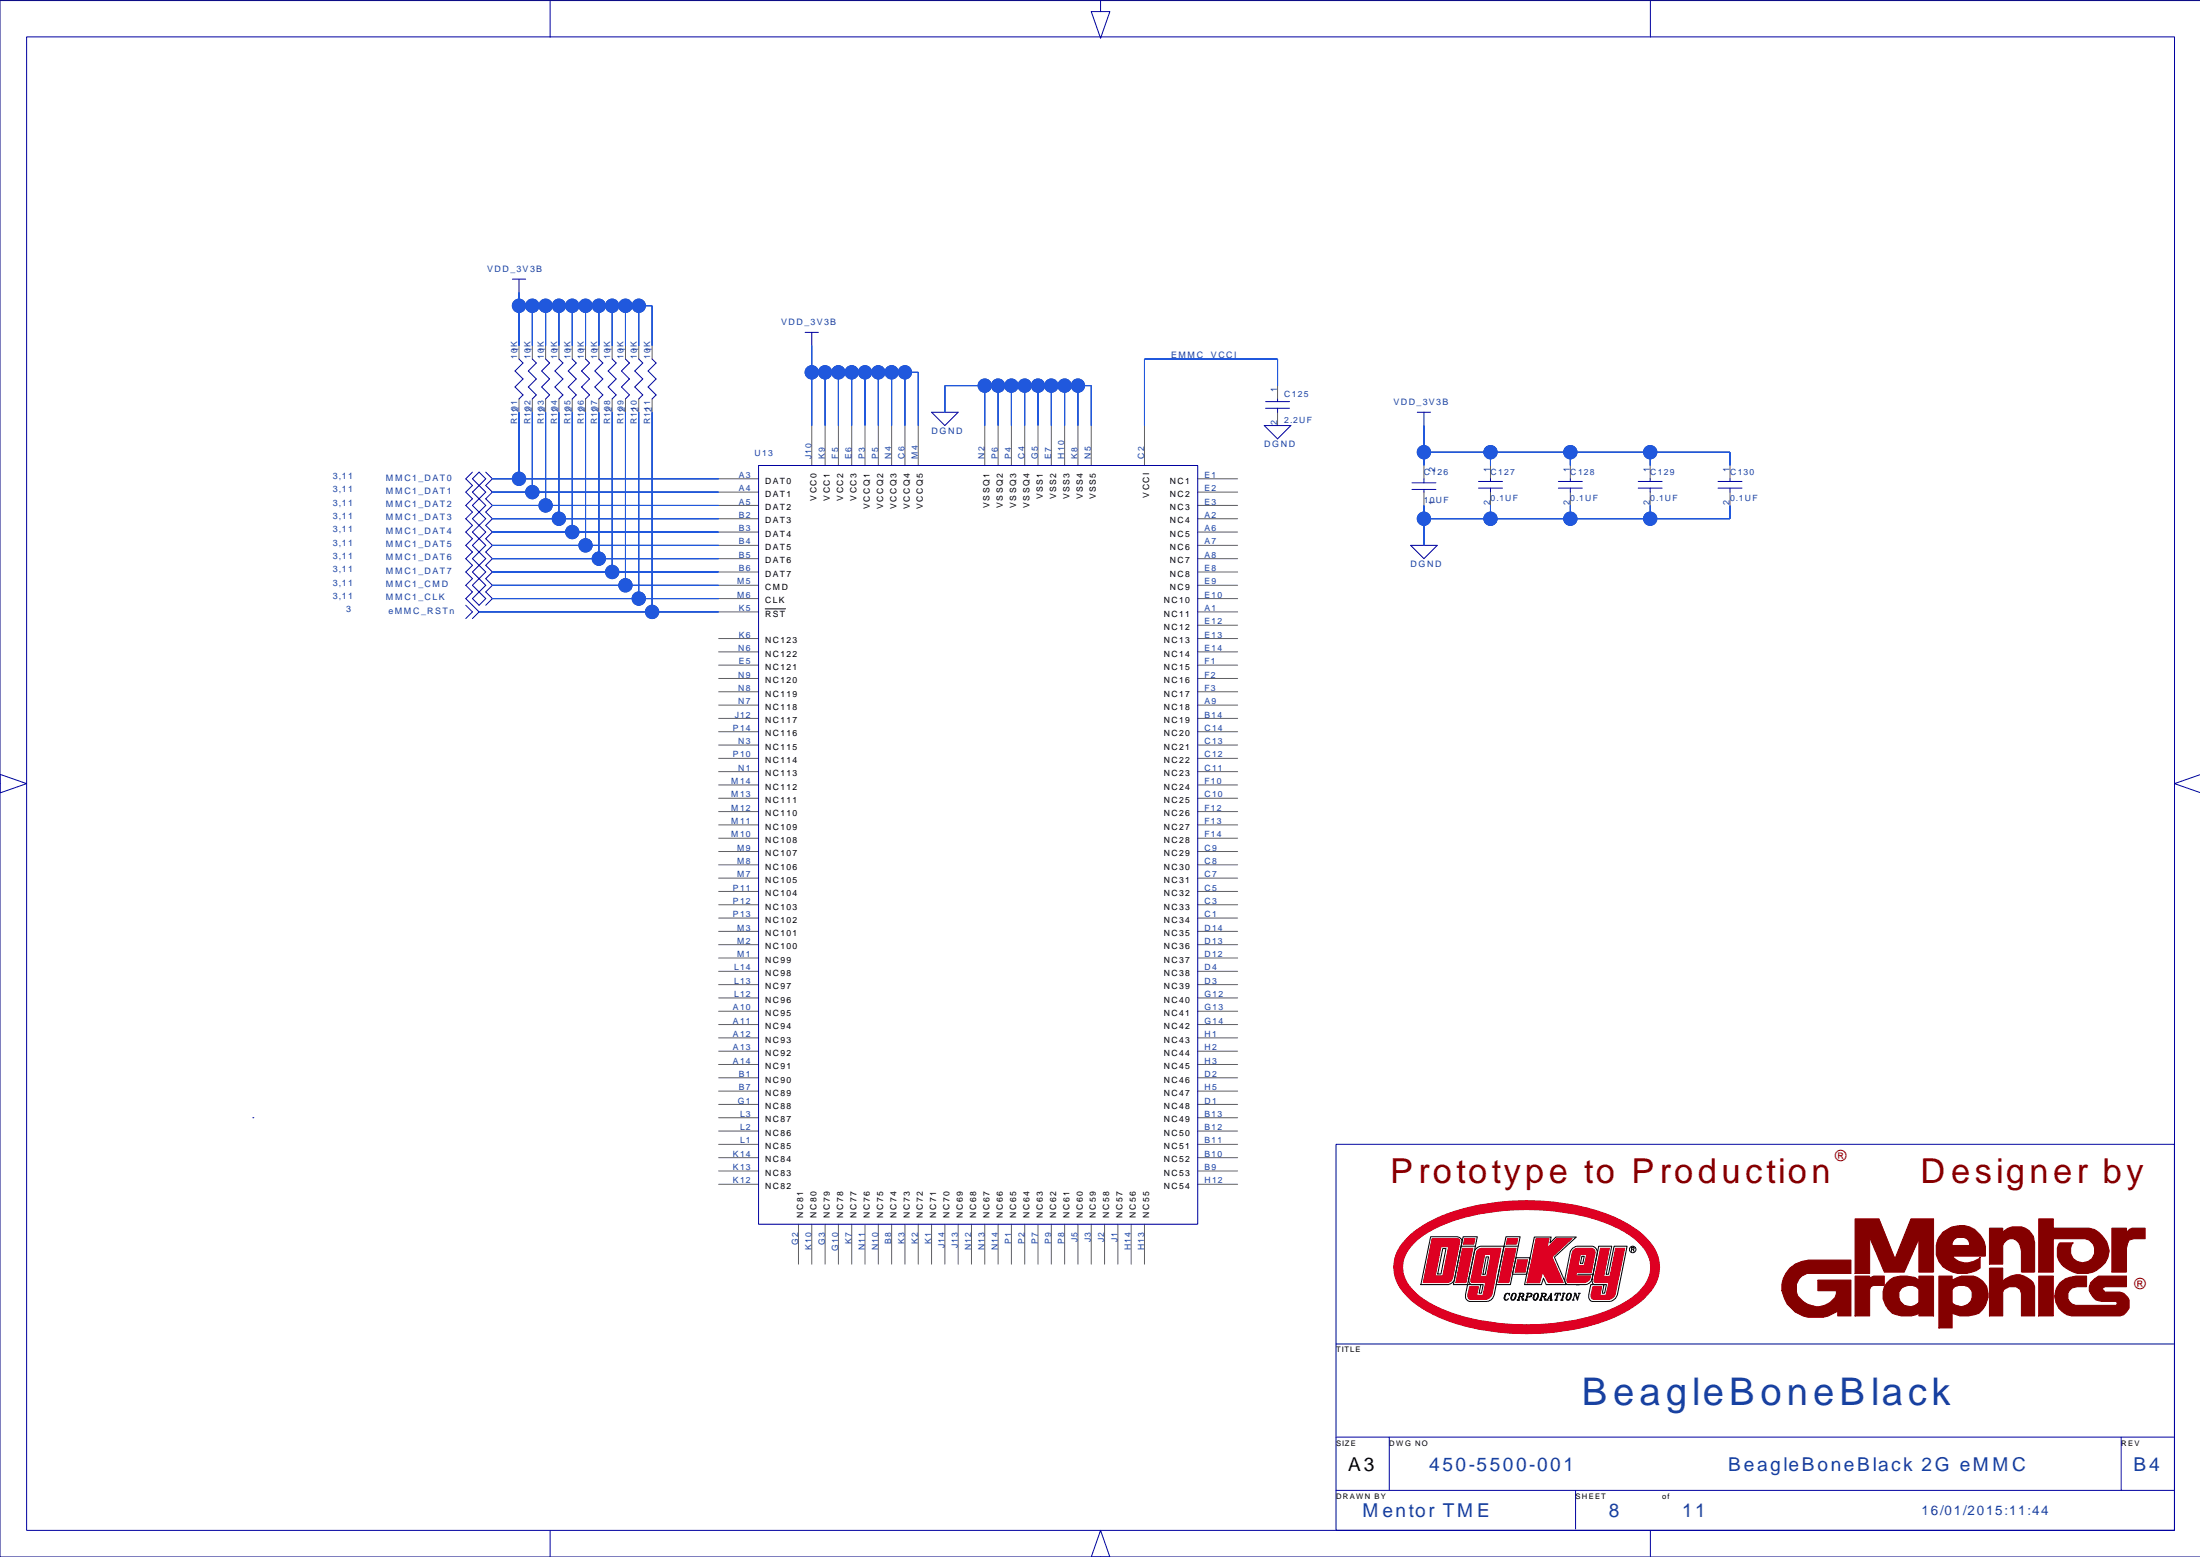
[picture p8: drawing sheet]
<svg xmlns="http://www.w3.org/2000/svg" width="420mm" height="297mm" viewBox="0 0 420 297" stroke-linecap="round" stroke-linejoin="round" font-family="sans-serif">
<path d="M419.9 .1h-419.9v296.9h419.9" fill="none" stroke="#000080" stroke-width=".19"/>
<g fill="none" stroke="#606060" stroke-width=".19">
<path d="M99 55.8h.1M99 66v2.5M99 76.1v2.5M101.6 66v2.5M101.6 76.1v2.5M104.1 66v2.5M104.1 76.1v2.5M106.7 66v2.5M106.7 76.1v2.5M109.2 66v2.5M109.2 76.1v2.5M111.7 66v2.5"/>
<path d="M111.7 76.1v2.5M114.3 66v2.5M114.3 76.1v2.5M116.8 66v2.5M116.8 76.1v2.5M119.4 66v2.5M119.4 76.1v2.5M121.9 66v2.5M121.9 76.1v2.5M124.4 66v2.5M124.4 76.1v2.5M154.9 66h.1"/>
<path d="M180.3 78.6h.1M243.8 73.6v2.5M243.8 78.6v2.6M94 91.3h.1M94 93.9h.1M94 96.4h.1M94 99h.1M137.1 99h7.6M137.1 91.3h7.6M137.1 93.9h7.6M137.1 96.4h7.6M154.9 81.2v7.6"/>
<path d="M157.4 81.2v7.6M160 81.2v7.6M162.5 81.2v7.6M165.1 81.2v7.6M167.6 81.2v7.6M170.1 81.2v7.6M172.7 81.2v7.6M175.2 81.2v7.6M187.9 81.2v7.6M190.5 81.2v7.6M193 81.2v7.6M195.5 81.2v7.6"/>
<path d="M198.1 81.2v7.6M200.6 81.2v7.6M203.2 81.2v7.6M205.7 81.2v7.6M208.2 81.2v7.6M218.4 81.2v7.6M228.5 99h7.7M228.5 91.3h7.7M228.5 93.9h7.7M228.5 96.4h7.7M243.8 81.2h.1M271.7 81.2h.1"/>
<path d="M271.7 88.8v2.5M271.7 93.9v2.5M284.4 88.8v2.5M284.4 93.9v2.5M299.7 88.8v2.5M299.7 93.9v2.5M314.9 88.8v2.5M314.9 93.9v2.5M330.1 88.8v2.5M330.1 93.9v2.5M91.4 116.7h.1M94 101.5h.1"/>
<path d="M94 104h.1M94 106.6h.1M94 109.1h.1M94 111.7h.1M94 114.2h.1M137.1 101.5h7.6M137.1 111.7h7.6M137.1 114.2h7.6M137.1 116.7h7.6M137.1 104h7.6M137.1 106.6h7.6M137.1 109.1h7.6"/>
<path d="M228.5 101.5h7.7M228.5 111.7h7.7M228.5 114.2h7.7M228.5 116.7h7.7M228.5 104h7.7M228.5 106.6h7.7M228.5 109.1h7.7M228.5 119.3h7.7M271.7 104h.1M137.1 134.5h7.6M137.1 124.4h7.6M137.1 129.4h7.6"/>
<path d="M137.1 121.8h7.6M137.1 137.1h7.6M137.1 139.6h7.6M137.1 126.9h7.6M137.1 132h7.6M228.5 134.5h7.7M228.5 124.4h7.7M228.5 129.4h7.7M228.5 121.8h7.7M228.5 137.1h7.7M228.5 139.6h7.7M228.5 126.9h7.7"/>
<path d="M228.5 132h7.7M137.1 142.1h7.6M137.1 159.9h7.6M137.1 149.8h7.6M137.1 152.3h7.6M137.1 147.2h7.6M137.1 144.7h7.6M137.1 154.8h7.6M137.1 157.4h7.6M228.5 142.1h7.7M228.5 159.9h7.7M228.5 149.8h7.7"/>
<path d="M228.5 152.3h7.7M228.5 147.2h7.7M228.5 144.7h7.7M228.5 154.8h7.7M228.5 157.4h7.7M137.1 175.1h7.6M137.1 170.1h7.6M137.1 162.4h7.6M137.1 177.7h7.6M137.1 172.6h7.6M137.1 167.5h7.6M137.1 165h7.6"/>
<path d="M228.5 175.1h7.7M228.5 170.1h7.7M228.5 162.4h7.7M228.5 177.7h7.7M228.5 172.6h7.7M228.5 167.5h7.7M228.5 165h7.7M137.1 187.8h7.6M137.1 190.4h7.6M137.1 180.2h7.6M137.1 192.9h7.6M137.1 195.5h7.6"/>
<path d="M137.1 198h7.6M137.1 185.3h7.6M137.1 182.8h7.6M228.5 187.8h7.7M228.5 190.4h7.7M228.5 180.2h7.7M228.5 192.9h7.7M228.5 195.5h7.7M228.5 198h7.7M228.5 185.3h7.7M228.5 182.8h7.7M137.1 200.5h7.6"/>
<path d="M137.1 208.2h7.6M137.1 218.3h7.6M137.1 203.1h7.6M137.1 205.6h7.6M137.1 215.8h7.6M137.1 213.2h7.6M137.1 210.7h7.6M228.5 200.5h7.7M228.5 208.2h7.7M228.5 218.3h7.7M228.5 203.1h7.7M228.5 205.6h7.7"/>
<path d="M228.5 215.8h7.7M228.5 213.2h7.7M228.5 210.7h7.7M137.1 220.9h7.6M137.1 223.4h7.6M137.1 225.9h7.6M152.4 233.6v7.6M154.9 233.6v7.6M157.4 233.6v7.6M160 233.6v7.6M162.5 233.6v7.6M165.1 233.6v7.6"/>
<path d="M167.6 233.6v7.6M170.1 233.6v7.6M172.7 233.6v7.6M175.2 233.6v7.6M177.8 233.6v7.6M180.3 233.6v7.6M182.8 233.6v7.6M185.4 233.6v7.6M187.9 233.6v7.6M190.5 233.6v7.6M193 233.6v7.6M195.5 233.6v7.6"/>
<path d="M198.1 233.6v7.6M200.6 233.6v7.6M203.2 233.6v7.6M205.7 233.6v7.6M208.2 233.6v7.6M210.8 233.6v7.6M213.3 233.6v7.6M215.9 233.6v7.6M218.4 233.6v7.6M228.5 220.9h7.7M228.5 223.4h7.7M228.5 225.9h7.7"/>
</g>
<g fill="none" stroke="#0000a0" stroke-width=".19">
<path d="M210 0v2.2h1.8l-1.8 5.1-1.8-5.1h1.8M5.1 7h409.8v285h-409.8zM105 .2v6.9M314.9 .2v6.9M97.8 53.3h2.5M99 53.3v2.5M99 68.5l.8 .8-1.5 1.5 1.5 1.5-1.5 1.5 1.5 1.5-.8 .8M101.6 68.5l.7 .8-1.5 1.5 1.5 1.5-1.5 1.5 1.5 1.5-.7 .8M104.1 68.5l.8 .8-1.5 1.5 1.5 1.5-1.5 1.5 1.5 1.5-.8 .8M106.7 68.5l.7 .8-1.5 1.5 1.5 1.5-1.5 1.5 1.5 1.5-.7 .8M109.2 68.5l.8 .8-1.6 1.5 1.6 1.5-1.6 1.5 1.6 1.5-.8 .8M111.7 68.5l.8 .8-1.5 1.5 1.5 1.5-1.5 1.5 1.5 1.5-.8 .8"/>
<path d="M114.3 68.5l.7 .8-1.5 1.5 1.5 1.5-1.5 1.5 1.5 1.5-.7 .8M116.8 68.5l.8 .8-1.5 1.5 1.5 1.5-1.5 1.5 1.5 1.5-.8 .8M119.4 68.5l.7 .8-1.5 1.5 1.5 1.5-1.5 1.5 1.5 1.5-.7 .8M121.9 68.5l.8 .8-1.6 1.5 1.6 1.5-1.6 1.5 1.6 1.5-.8 .8M124.4 68.5l.8 .8-1.5 1.5 1.5 1.5-1.5 1.5 1.5 1.5-.8 .8M153.6 63.4h2.6M154.9 63.4v2.6M177.8 78.6h5l-2.5 2.6zM241.5 77.9h4.6M241.5 76.6h4.6M243.8 76.1v.5M243.8 77.9v.7"/>
<path d="M270.4 78.6h2.6M271.7 78.6v2.6M90.1 90.1l-1.2 1.2 1.2 1.3-1.2 1.3 1.2 1.3-1.2 1.2 1.2 1.3-1.2 1.3 1.2 1.2-1.2 1.3 1.2 1.3-1.2 1.2 1.2 1.3-1.2 1.3 1.2 1.3-1.2 1.2 1.2 1.3-1.2 1.3 1.2 1.2-1.2 1.3 2.5 2.5-1.3 1.3M91.4 90.1l-1.3 1.2 2.6 2.6-2.6 2.5 2.6 2.6-2.6 2.5 2.6 2.5-2.6 2.6 2.6 2.5-2.6 2.6 2.6 2.5-1.3 1.3-1.3-1.3 2.6-2.5-2.6-2.6 2.6-2.5-2.6-2.6 2.6-2.5-2.6-2.5 2.6-2.6-2.6-2.5 2.6-2.6zM92.7 90.1l1.3 1.2-1.3 1.3 1.3 1.3-1.3 1.3 1.3 1.2-1.3 1.3 1.3 1.3-1.3 1.2 1.3 1.3-1.3 1.3 1.3 1.2-1.3 1.3 1.3 1.3-1.3 1.3 1.3 1.2-1.3 1.3 1.3 1.3-1.3 1.2 1.3 1.3-1.3 1.3M144.7 88.8h83.8v144.8h-83.8zM241.2 81.2h5.1l-2.5 2.5zM269.4 92.1h4.6M269.4 93.4h4.6M271.7 91.3v.8M271.7 93.4v.5M282.1 93.1h4.6"/>
<path d="M282.1 91.9h4.6M284.4 91.3v.6M284.4 93.1v.8M297.4 93.1h4.5M297.4 91.9h4.5M299.7 91.3v.6M299.7 93.1v.8M312.6 93.1h4.6M312.6 91.9h4.6M314.9 91.3v.6M314.9 93.1v.8M327.8 93.1h4.6"/>
<path d="M327.8 91.9h4.6M330.1 91.3v.6M330.1 93.1v.8M88.9 115.5l1.2 1.2-1.2 1.3M269.2 104h5.1l-2.6 2.6zM-.1 149.5l.1-1.8 5.1 1.8-5.1 1.8v-1.8M419.9 147.8l-5 1.7 5 1.7M48.2 213.2h.1M254.9 218.3h160v73.7h-160zM254.9 256.4h160M254.9 274.2h160M265.1 274.2v10.1"/>
<path d="M404.8 274.2v10.1M105 292v5.1M210 297h1.8l-1.8-5-1.8 5 1.8 .1M254.9 284.3h160M300.7 284.3v7.4M314.9 292v5.1"/>
</g>
<g fill="none" stroke="#000" stroke-width=".19">
<path d="M146 116.2h3.9M273 235.9h5.1a.97 .97 0 0 1 .9 1l-1.5 7.4-.3 .4-.8 .4h-5.3zM275.3 238.2h.6l-.9 4.8h-.7zM278.8 237.7h2.7M279.2 235.9h2.7l-1.9 9.2h-2.7zM281.6 238.3l.9-.6h4.5l-1.9 9.3a1.54 1.54 0 0 1-1.5 1.3h-3.2a1.06 1.06 0 0 1-.8-1.3l.4-1.9h2.6l-.4 1.6h.5l.3-1.6h-2.2l-.5-.5v-.5l1.1-5.5zM283.6 239.8h.4l-.6 3.3h-.4zM287 237.7h2.7M287.4 235.9h2.7l-1.9 9.2h-2.7zM289.3 239.9h2.7l-.7 3.2h-2.7zM292.8 236h3.2l-.2 1.1 1.1-1.1h3.9l-4.2 3.8 2.3 5.3h-3.9l-.5-1.3-.4 1.3h-3.2zM299.9 238.3l1.1-.6h2.9a1.23 1.23 0 0 1 .9 1.3l-.8 4.1a1.88 1.88 0 0 1-1.1 1.9l-3.8 .1a.98 .98 0 0 1-.5-1l1.1-5.4z"/>
<path d="M301.9 239.7h.4l-.3 1.3h-.4zM305.1 237.7h2.5l-1.1 5.4h.4l1.1-5.4h2.5l-1.9 9.3a1.84 1.84 0 0 1-1.4 1.3h-3.3a.94 .94 0 0 1-.7-1.2l.3-2h2.6l-.4 1.6h.5l.3-1.6h-2.3l-.3-.2-.1-.3v-.5zM311.3 238.3h.4M311.6 238.3l.2 .5M311.7 238.3l.1-.3h-.5v.8M301.1 243.1h2.9"/>
<circle cx="311.6" cy="238.4" r=".62"/>
</g>
<g fill="#2058dd" stroke="#2058dd" stroke-width=".19">
<path d="M271.7 86.3v2.5z" fill-rule="evenodd"/>
<path d="M284.4 86.3v2.5z" fill-rule="evenodd"/>
<path d="M299.7 86.3v2.5z" fill-rule="evenodd"/>
<path d="M330.1 86.3v2.5z" fill-rule="evenodd"/>
<path d="M314.9 86.3h15.2z" fill-rule="evenodd"/>
<path d="M314.9 86.3v2.5z" fill-rule="evenodd"/>
<path d="M299.7 86.3h15.2z" fill-rule="evenodd"/>
<path d="M284.4 86.3h15.3z" fill-rule="evenodd"/>
<path d="M271.7 86.3h12.7z" fill-rule="evenodd"/>
<path d="M271.7 81.2v5.1z" fill-rule="evenodd"/>
<path d="M101.6 58.3v7.7z" fill-rule="evenodd"/>
<path d="M99 55.8v2.5z" fill-rule="evenodd"/>
<path d="M99 58.3v7.7z" fill-rule="evenodd"/>
<path d="M99 58.3h2.6z" fill-rule="evenodd"/>
<path d="M101.6 58.3h2.5z" fill-rule="evenodd"/>
<path d="M106.7 58.3v7.7z" fill-rule="evenodd"/>
<path d="M124.4 58.3v7.7z" fill-rule="evenodd"/>
<path d="M121.9 58.3h2.5z" fill-rule="evenodd"/>
<path d="M121.9 58.3v7.7z" fill-rule="evenodd"/>
<path d="M119.4 58.3h2.5z" fill-rule="evenodd"/>
<path d="M119.4 58.3v7.7z" fill-rule="evenodd"/>
<path d="M116.8 58.3h2.6z" fill-rule="evenodd"/>
<path d="M116.8 58.3v7.7z" fill-rule="evenodd"/>
<path d="M114.3 58.3h2.5z" fill-rule="evenodd"/>
<path d="M114.3 58.3v7.7z" fill-rule="evenodd"/>
<path d="M111.7 58.3h2.6z" fill-rule="evenodd"/>
<path d="M111.7 58.3v7.7z" fill-rule="evenodd"/>
<path d="M109.2 58.3h2.5z" fill-rule="evenodd"/>
<path d="M109.2 58.3v7.7z" fill-rule="evenodd"/>
<path d="M106.7 58.3h2.5z" fill-rule="evenodd"/>
<path d="M104.1 58.3h2.6z" fill-rule="evenodd"/>
<path d="M104.1 58.3v7.7z" fill-rule="evenodd"/>
<path d="M157.4 71v10.2z" fill-rule="evenodd"/>
<path d="M154.9 66v5z" fill-rule="evenodd"/>
<path d="M154.9 71v10.2z" fill-rule="evenodd"/>
<path d="M154.9 71h2.5z" fill-rule="evenodd"/>
<path d="M157.4 71h2.6z" fill-rule="evenodd"/>
<path d="M160 71v10.2z" fill-rule="evenodd"/>
<path d="M160 71h2.5z" fill-rule="evenodd"/>
<path d="M162.5 71v10.2z" fill-rule="evenodd"/>
<path d="M162.5 71h2.6z" fill-rule="evenodd"/>
<path d="M165.1 71v10.2z" fill-rule="evenodd"/>
<path d="M165.1 71h2.5z" fill-rule="evenodd"/>
<path d="M167.6 71v10.2z" fill-rule="evenodd"/>
<path d="M167.6 71h2.5z" fill-rule="evenodd"/>
<path d="M175.2 71v10.2z" fill-rule="evenodd"/>
<path d="M172.7 71h2.5z" fill-rule="evenodd"/>
<path d="M172.7 71v10.2z" fill-rule="evenodd"/>
<path d="M170.1 71h2.6z" fill-rule="evenodd"/>
<path d="M170.1 71v10.2z" fill-rule="evenodd"/>
<path d="M180.3 73.6v5z" fill-rule="evenodd"/>
<path d="M180.3 73.6h7.6z" fill-rule="evenodd"/>
<path d="M208.2 73.6v7.6z" fill-rule="evenodd"/>
<path d="M205.7 73.6h2.5z" fill-rule="evenodd"/>
<path d="M205.7 73.6v7.6z" fill-rule="evenodd"/>
<path d="M203.2 73.6h2.5z" fill-rule="evenodd"/>
<path d="M203.2 73.6v7.6z" fill-rule="evenodd"/>
<path d="M200.6 73.6h2.6z" fill-rule="evenodd"/>
<path d="M200.6 73.6v7.6z" fill-rule="evenodd"/>
<path d="M198.1 73.6h2.5z" fill-rule="evenodd"/>
<path d="M198.1 73.6v7.6z" fill-rule="evenodd"/>
<path d="M195.5 73.6h2.6z" fill-rule="evenodd"/>
<path d="M195.5 73.6v7.6z" fill-rule="evenodd"/>
<path d="M193 73.6h2.5z" fill-rule="evenodd"/>
<path d="M193 73.6v7.6z" fill-rule="evenodd"/>
<path d="M190.5 73.6h2.5z" fill-rule="evenodd"/>
<path d="M190.5 73.6v7.6z" fill-rule="evenodd"/>
<path d="M187.9 73.6h2.6z" fill-rule="evenodd"/>
<path d="M187.9 73.6v7.6z" fill-rule="evenodd"/>
<path d="M271.7 99v5z" fill-rule="evenodd"/>
<path d="M314.9 99h15.2z" fill-rule="evenodd"/>
<path d="M314.9 96.4v2.6z" fill-rule="evenodd"/>
<path d="M299.7 99h15.2z" fill-rule="evenodd"/>
<path d="M299.7 96.4v2.6z" fill-rule="evenodd"/>
<path d="M284.4 96.4v2.6z" fill-rule="evenodd"/>
<path d="M271.7 99h12.7z" fill-rule="evenodd"/>
<path d="M271.7 96.4v2.6z" fill-rule="evenodd"/>
<path d="M330.1 96.4v2.6z" fill-rule="evenodd"/>
<path d="M284.4 99h15.3z" fill-rule="evenodd"/>
<path d="M91.4 116.7h33z" fill-rule="evenodd"/>
<path d="M124.4 78.6v38.1z" fill-rule="evenodd"/>
<path d="M124.4 116.7h12.7z" fill-rule="evenodd"/>
<path d="M94 111.7h25.4z" fill-rule="evenodd"/>
<path d="M119.4 78.6v33.1z" fill-rule="evenodd"/>
<path d="M119.4 111.7h17.7z" fill-rule="evenodd"/>
<path d="M94 109.1h22.8z" fill-rule="evenodd"/>
<path d="M116.8 78.6v30.5z" fill-rule="evenodd"/>
<path d="M116.8 109.1h20.3z" fill-rule="evenodd"/>
<path d="M94 114.2h27.9z" fill-rule="evenodd"/>
<path d="M121.9 78.6v35.6z" fill-rule="evenodd"/>
<path d="M121.9 114.2h15.2z" fill-rule="evenodd"/>
<path d="M94 106.6h20.3z" fill-rule="evenodd"/>
<path d="M114.3 78.6v28z" fill-rule="evenodd"/>
<path d="M114.3 106.6h22.8z" fill-rule="evenodd"/>
<path d="M94 104h17.7z" fill-rule="evenodd"/>
<path d="M111.7 78.6v25.4z" fill-rule="evenodd"/>
<path d="M111.7 104h25.4z" fill-rule="evenodd"/>
<path d="M243.8 68.5v5.1z" fill-rule="evenodd"/>
<path d="M218.4 68.5v12.7z" fill-rule="evenodd"/>
<path d="M218.4 68.5h25.4z" fill-rule="evenodd"/>
<path d="M94 101.5h15.2z" fill-rule="evenodd"/>
<path d="M109.2 78.6v22.9z" fill-rule="evenodd"/>
<path d="M109.2 101.5h27.9z" fill-rule="evenodd"/>
<path d="M94 99h12.7z" fill-rule="evenodd"/>
<path d="M106.7 78.6v20.4z" fill-rule="evenodd"/>
<path d="M106.7 99h30.4z" fill-rule="evenodd"/>
<path d="M94 91.3h5z" fill-rule="evenodd"/>
<path d="M99 78.6v12.7z" fill-rule="evenodd"/>
<path d="M99 91.3h38.1z" fill-rule="evenodd"/>
<path d="M94 96.4h10.1z" fill-rule="evenodd"/>
<path d="M104.1 78.6v17.8z" fill-rule="evenodd"/>
<path d="M104.1 96.4h33z" fill-rule="evenodd"/>
<path d="M94 93.9h7.6z" fill-rule="evenodd"/>
<path d="M101.6 78.6v15.3z" fill-rule="evenodd"/>
<path d="M101.6 93.9h35.5z" fill-rule="evenodd"/>
<circle cx="314.9" cy="86.3" r="1.27"/>
<circle cx="299.7" cy="86.3" r="1.27"/>
<circle cx="284.4" cy="86.3" r="1.27"/>
<circle cx="271.7" cy="86.3" r="1.27"/>
<circle cx="99" cy="58.3" r="1.27"/>
<circle cx="101.6" cy="58.3" r="1.27"/>
<circle cx="121.9" cy="58.3" r="1.27"/>
<circle cx="119.4" cy="58.3" r="1.27"/>
<circle cx="116.8" cy="58.3" r="1.27"/>
<circle cx="114.3" cy="58.3" r="1.27"/>
<circle cx="111.7" cy="58.3" r="1.27"/>
<circle cx="109.2" cy="58.3" r="1.27"/>
<circle cx="106.7" cy="58.3" r="1.27"/>
<circle cx="104.1" cy="58.3" r="1.27"/>
<circle cx="154.9" cy="71" r="1.27"/>
<circle cx="157.4" cy="71" r="1.27"/>
<circle cx="160" cy="71" r="1.27"/>
<circle cx="162.5" cy="71" r="1.27"/>
<circle cx="165.1" cy="71" r="1.27"/>
<circle cx="167.6" cy="71" r="1.27"/>
<circle cx="172.7" cy="71" r="1.27"/>
<circle cx="170.1" cy="71" r="1.27"/>
<circle cx="205.7" cy="73.6" r="1.27"/>
<circle cx="203.2" cy="73.6" r="1.27"/>
<circle cx="200.6" cy="73.6" r="1.27"/>
<circle cx="198.1" cy="73.6" r="1.27"/>
<circle cx="195.5" cy="73.6" r="1.27"/>
<circle cx="193" cy="73.6" r="1.27"/>
<circle cx="190.5" cy="73.6" r="1.27"/>
<circle cx="187.9" cy="73.6" r="1.27"/>
<circle cx="314.9" cy="99" r="1.27"/>
<circle cx="271.7" cy="99" r="1.27"/>
<circle cx="284.4" cy="99" r="1.27"/>
<circle cx="299.7" cy="99" r="1.27"/>
<circle cx="124.4" cy="116.7" r="1.27"/>
<circle cx="119.4" cy="111.7" r="1.27"/>
<circle cx="116.8" cy="109.1" r="1.27"/>
<circle cx="121.9" cy="114.2" r="1.27"/>
<circle cx="114.3" cy="106.6" r="1.27"/>
<circle cx="111.7" cy="104" r="1.27"/>
<circle cx="109.2" cy="101.5" r="1.27"/>
<circle cx="106.7" cy="99" r="1.27"/>
<circle cx="99" cy="91.3" r="1.27"/>
<circle cx="104.1" cy="96.4" r="1.27"/>
<circle cx="101.6" cy="93.9" r="1.27"/>
</g>
<g fill="none" stroke="#2058dd" stroke-width=".19">
<path d="M99 55.8v10.2M99 58.3h25.4v7.7M101.6 58.3v7.7M104.1 58.3v7.7M106.7 58.3v7.7M109.2 58.3v7.7M111.7 58.3v7.7M114.3 58.3v7.7M116.8 58.3v7.7M119.4 58.3v7.7M121.9 58.3v7.7M99 78.6v12.7"/>
<path d="M101.6 78.6v15.3M104.1 78.6v17.8M106.7 78.6v20.4M109.2 78.6v22.9M111.7 78.6v25.4M114.3 78.6v28M116.8 78.6v30.5M119.4 78.6v33.1M121.9 78.6v35.6M124.4 78.6v38.1M154.9 66v15.2M154.9 71h20.3v10.2"/>
<path d="M157.4 71v10.2M160 71v10.2M162.5 71v10.2M165.1 71v10.2M167.6 71v10.2M170.1 71v10.2M172.7 71v10.2M180.3 78.6v-5h27.9v7.6M187.9 73.6v7.6M190.5 73.6v7.6M193 73.6v7.6M195.5 73.6v7.6"/>
<path d="M198.1 73.6v7.6M200.6 73.6v7.6M203.2 73.6v7.6M205.7 73.6v7.6M243.8 73.6v-5.1h-25.4v12.7M94 99h43.1M94 91.3h43.1M94 96.4h43.1M94 93.9h43.1M243.8 81.2h.1M271.7 81.2v7.6M271.7 96.4v7.6"/>
<path d="M271.7 86.3h58.4v2.5M284.4 86.3v2.5M284.4 96.4v2.6M299.7 86.3v2.5M299.7 96.4v2.6M314.9 86.3v2.5M314.9 96.4v2.6M330.1 96.4v2.6h-58.4M91.4 116.7h45.7M94 111.7h43.1M94 109.1h43.1M94 114.2h43.1"/>
<path d="M94 106.6h43.1M94 104h43.1M94 101.5h43.1"/>
<circle cx="99" cy="58.3" r="1.27"/>
<circle cx="101.6" cy="58.3" r="1.27"/>
<circle cx="104.1" cy="58.3" r="1.27"/>
<circle cx="106.7" cy="58.3" r="1.27"/>
<circle cx="109.2" cy="58.3" r="1.27"/>
<circle cx="111.7" cy="58.3" r="1.27"/>
<circle cx="114.3" cy="58.3" r="1.27"/>
<circle cx="116.8" cy="58.3" r="1.27"/>
<circle cx="119.4" cy="58.3" r="1.27"/>
<circle cx="121.9" cy="58.3" r="1.27"/>
<circle cx="154.9" cy="71" r="1.27"/>
<circle cx="157.4" cy="71" r="1.27"/>
<circle cx="160" cy="71" r="1.27"/>
<circle cx="162.5" cy="71" r="1.27"/>
<circle cx="165.1" cy="71" r="1.27"/>
<circle cx="167.6" cy="71" r="1.27"/>
<circle cx="170.1" cy="71" r="1.27"/>
<circle cx="172.7" cy="71" r="1.27"/>
<circle cx="187.9" cy="73.6" r="1.27"/>
<circle cx="190.5" cy="73.6" r="1.27"/>
<circle cx="193" cy="73.6" r="1.27"/>
<circle cx="195.5" cy="73.6" r="1.27"/>
<circle cx="198.1" cy="73.6" r="1.27"/>
<circle cx="200.6" cy="73.6" r="1.27"/>
<circle cx="203.2" cy="73.6" r="1.27"/>
<circle cx="205.7" cy="73.6" r="1.27"/>
<circle cx="99" cy="91.3" r="1.27"/>
<circle cx="101.6" cy="93.9" r="1.27"/>
<circle cx="104.1" cy="96.4" r="1.27"/>
<circle cx="106.7" cy="99" r="1.27"/>
<circle cx="271.7" cy="86.3" r="1.27"/>
<circle cx="271.7" cy="99" r="1.27"/>
<circle cx="284.4" cy="86.3" r="1.27"/>
<circle cx="284.4" cy="99" r="1.27"/>
<circle cx="299.7" cy="86.3" r="1.27"/>
<circle cx="299.7" cy="99" r="1.27"/>
<circle cx="314.9" cy="99" r="1.27"/>
<circle cx="314.9" cy="86.3" r="1.27"/>
<circle cx="109.2" cy="101.5" r="1.27"/>
<circle cx="111.7" cy="104" r="1.27"/>
<circle cx="114.3" cy="106.6" r="1.27"/>
<circle cx="116.8" cy="109.1" r="1.27"/>
<circle cx="119.4" cy="111.7" r="1.27"/>
<circle cx="121.9" cy="114.2" r="1.27"/>
<circle cx="124.4" cy="116.7" r="1.27"/>
</g>
<g fill="#840000" stroke="#840000" stroke-width=".19">
<path d="M354 243.4h2.8v.6l.7-.6h2.1v1.8h-2.1l-.5 .3-.2 .5v5.1h-2.8z" fill-rule="evenodd"/>
<path d="M403 234.3h2.8v.8l.5-.5 .5-.3h2.5v2h-2.2l-.8 .3-.3 .5-.2 1v4.6h-2.8z" fill-rule="evenodd"/>
<path d="M393.1 244.7a6.1 6.1 0 0 1 5.1-1.3v2.1h-1.8a1.78 1.78 0 0 0-1.9 1.6 1.78 1.78 0 0 0 1.6 1.9h7.7l.2-.2v-.3l-.2-.2h-2.8l-1.1-.3a3.1 3.1 0 0 1-1.2-2.5l.2-.8 .8-.7 .8-.6h5.3v2.1h-4.1l-.5 .2v.3l.5 .5h2.8l.8 .2 .7 .8 .3 .5v1.5l-1 1.3-.8 .3h-9.1a3.8 3.8 0 0 1-2.3-6.4z" fill-rule="evenodd"/>
<path d="M354 232.5h4.6l3 7.6 3-7.6h4.4v10.2h-2.8v-6.4l-2.8 6.4h-3.8l-2.8-6.6v6.8h-2.8z" fill-rule="evenodd"/>
<path d="M370 243.4h2.5v5.1a2.16 2.16 0 0 0 3.2 .2 2.16 2.16 0 0 0-.1-3.2 2.45 2.45 0 0 0-3.1 .5v-1.8a4.9 4.9 0 0 1 5.6 0 4.1 4.1 0 0 1-.5 6.4 6.4 6.4 0 0 1-5.1 0v2.8h-2.5z" fill-rule="evenodd"/>
<path d="M360.1 244.7l1.2-1 1.3-.3h1.3l1.5 .3 .8 .5v-.8h2.8v7.7h-2.8v-5.1a2.31 2.31 0 0 0-3.8 .5 2.16 2.16 0 0 0 .6 2.3 2.16 2.16 0 0 0 2.4 .2l.8-.5v2.1a5.7 5.7 0 0 1-5.1 0 4.1 4.1 0 0 1-1-5.9z" fill-rule="evenodd"/>
<path d="M370.7 235.1a4.9 4.9 0 0 1 7.9 1.7l.3 1.1v1.7h-6.4v-2h3.3a1.36 1.36 0 0 0-1-1.5h-1.3l-.7 .5-.3 .5v2.5a3.7 3.7 0 0 0 5.4 .3v2a5.9 5.9 0 0 1-7.2-.2 4.8 4.8 0 0 1 0-6.6z" fill-rule="evenodd"/>
<path d="M379.6 241.9h2.6v2.6a3.7 3.7 0 0 1 5.8 .2l.3 .8v5.6h-2.6v-4.4l-.2-.7-.8-.5h-1.3l-1 .5-.2 .5v4.6h-2.6z" fill-rule="evenodd"/>
<path d="M379.6 234.3h2.6v.8a3.7 3.7 0 0 1 5.8 .7l.3 1.3v5.6h-2.6v-4.1a2.16 2.16 0 0 0-2.3-2.3 2.34 2.34 0 0 0-1.2 1.3v3.6h-2.6z" fill-rule="evenodd"/>
<path d="M389 232.5h2.8v1.8h6.9a4.6 4.6 0 0 1 3.5 3.3 3.7 3.7 0 0 1-1.2 4.1 5.3 5.3 0 0 1-8.2-1.3 3 3 0 0 1 .3-3.3h2.5a2.31 2.31 0 0 0 .6 3.5 2.31 2.31 0 0 0 3.3-1.1 2.31 2.31 0 0 0-1.6-3.2h-6.1v6.4h-2.8z" fill-rule="evenodd"/>
<path d="M389 243.4h2.8v7.7h-2.8z" fill-rule="evenodd"/>
<path d="M341.5 241.9l1.1-.7 1.2-.5 1.3-.3h8.1v2.5h-8.4a2.95 2.95 0 0 0-2.1 2.5 2.95 2.95 0 0 0 1.4 2.9 4.1 4.1 0 0 0 6.1-.8l.2-.8v-.5h-3.5v-2h6.3v6.9h-2.5v-1.1l-.3 .3a7 7 0 0 1-9.4-1.5 5.2 5.2 0 0 1 .5-6.9z" fill-rule="evenodd"/>
</g>
<g fill="#de0022" stroke="#de0022" stroke-width=".19">
<path d="M268.6 236.1a23.8 23.8 0 0 1 11.1-5.6 47.4 47.4 0 0 1 11.6-1.4v1.7a39.9 39.9 0 0 0-17.6 3.6 10.5 10.5 0 0 0-5.9 6.2l-.2 1.1h-1.7a7.9 7.9 0 0 1 2.7-5.6z" fill-rule="evenodd"/>
<path d="M291.3 252.7a40 40 0 0 0 17.7-3.6 10.5 10.5 0 0 0 5.9-6.2l.1-1.2h1.7a8.4 8.4 0 0 1-3.2 6.3 27.4 27.4 0 0 1-13.1 5.6 49.1 49.1 0 0 1-9.1 .8z" fill-rule="evenodd"/>
<path d="M265.9 241.7h1.7a7.9 7.9 0 0 0 4.2 6.3 33.8 33.8 0 0 0 17.1 4.7h2.4v1.7a38.4 38.4 0 0 1-19.8-4.8 10.3 10.3 0 0 1-5.4-6.7z" fill-rule="evenodd"/>
<path d="M291.3 229.1a38.4 38.4 0 0 1 19.9 4.8 10.3 10.3 0 0 1 5.4 6.7l.1 1.1h-1.7a7.9 7.9 0 0 0-4.1-6.2 33.8 33.8 0 0 0-17.2-4.7h-2.4z" fill-rule="evenodd"/>
<path d="M273.3 236.3h4.8a.49 .49 0 0 1 .5 .5l-1.4 7.1-.3 .5-.6 .3h-4.7l2.3-1.3 1.1-5.5h1.4l-1.1 5.5h-1.4l-2.3 1.3z" fill-rule="evenodd"/>
<path d="M279.1 238.1h2l-1.3 6.6h-2z" fill-rule="evenodd"/>
<path d="M279.5 236.3h2l-.3 1.1h-1.9z" fill-rule="evenodd"/>
<path d="M287.3 238.1h2l-1.4 6.6h-1.9z" fill-rule="evenodd"/>
<path d="M287.7 236.3h1.9l-.2 1.1h-2z" fill-rule="evenodd"/>
<path d="M293.1 236.3h2.5l-.4 1.8 1.8-1.8h3l-3.8 3.5 2.1 4.9h-2.9l-1-2-.6 2h-2.4z" fill-rule="evenodd"/>
<path d="M289.6 240.3h1.9l-.5 2.4h-1.9z" fill-rule="evenodd"/>
<path d="M282 238.5l.7-.4h3.7l-1.7 8.8a1.59 1.59 0 0 1-1.1 1h-2.9l-.3-.1-.3-.4 .3-1.9h1.7l-.3 1.6h1.2l.5-2.4h-2.6l1.6-1.2 .8-4.2h1.2l-.8 4.2h-1.2l-1.6 1.2-.2-.2 1.1-5.8z" fill-rule="evenodd"/>
<path d="M305.4 238.1h1.7l-1.1 5.4h1.2l1.1-5.4h1.7l-1.8 8.8a1.59 1.59 0 0 1-1 1h-3l-.3-.1-.3-.4 .3-1.9h1.7l-.3 1.6h1.2l.5-2.4h-2.5l-.3-.2z" fill-rule="evenodd"/>
<path d="M300.4 238.4l.6-.3h2.8a.81 .81 0 0 1 .5 1.2l-.6 3.5h-2.9l.3-1.4h1.2l.5-2.1h-1.2l-.9 4.1h2.8a1.31 1.31 0 0 1-1.1 1.3h-3.2l-.2-.3 1.1-5.6z" fill-rule="evenodd"/>
<path d="M300.8 241.4h.6v1.4h-.6z" fill-rule="evenodd"/>
</g>
<text font-size="7.3" fill="#1741a1" x="301.8" y="268">BeagleBoneBlack</text>
<g font-size="6.6" fill="#840000">
<text x="265.3" y="225.6">Prototype to Production</text>
<text x="366.5" y="225.6">Designer by</text>
</g>
<text font-size="3.6" x="257.3" y="280.6">A3</text>
<g font-size="3.6" fill="#1741a1">
<text x="272.7" y="280.6">450-5500-001</text>
<text x="329.8" y="280.6">BeagleBoneBlack 2G eMMC</text>
<text x="407.1" y="280.6">B4</text>
<text x="260" y="289.5">Mentor TME</text>
<text x="307" y="289.5">8</text>
<text x="321" y="289.5">11</text>
</g>
<g font-size="2.9" fill="#840000">
<text x="350.2" y="221.6">®</text>
<text x="407.3" y="245.9">®</text>
</g>
<text font-size="2.5" fill="#1741a1" x="366.7" y="289.1">16/01/2015:11:44</text>
<text font-size="1.8" x="286.8" y="247.6">CORPORATION</text>
<g font-size="1.7" fill="#1741a1">
<text x="92.9" y="51.8">VDD_3V3B</text>
<text x="149.1" y="62">VDD_3V3B</text>
<text x="99" y="67.2" transform="rotate(-90 99 67.2)">1</text>
<text x="101.5" y="67.2" transform="rotate(-90 101.5 67.2)">1</text>
<text x="104" y="67.2" transform="rotate(-90 104 67.2)">1</text>
<text x="106.6" y="67.2" transform="rotate(-90 106.6 67.2)">1</text>
<text x="109.1" y="67.2" transform="rotate(-90 109.1 67.2)">1</text>
<text x="111.7" y="67.2" transform="rotate(-90 111.7 67.2)">1</text>
<text x="114.2" y="67.2" transform="rotate(-90 114.2 67.2)">1</text>
<text x="116.7" y="67.2" transform="rotate(-90 116.7 67.2)">1</text>
<text x="119.3" y="67.2" transform="rotate(-90 119.3 67.2)">1</text>
<text x="121.8" y="67.2" transform="rotate(-90 121.8 67.2)">1</text>
<text x="124.4" y="67.2" transform="rotate(-90 124.4 67.2)">1</text>
<text x="223.5" y="68.3">EMMC_VCCI</text>
<text x="243.7" y="74.8" transform="rotate(-90 243.7 74.8)">1</text>
<text x="265.9" y="77.2">VDD_3V3B</text>
<text x="99" y="78.6" transform="rotate(-90 99 78.6)">2</text>
<text x="101.5" y="78.6" transform="rotate(-90 101.5 78.6)">2</text>
<text x="104" y="78.6" transform="rotate(-90 104 78.6)">2</text>
<text x="106.6" y="78.6" transform="rotate(-90 106.6 78.6)">2</text>
<text x="109.1" y="78.6" transform="rotate(-90 109.1 78.6)">2</text>
<text x="111.7" y="78.6" transform="rotate(-90 111.7 78.6)">2</text>
<text x="114.2" y="78.6" transform="rotate(-90 114.2 78.6)">2</text>
<text x="116.7" y="78.6" transform="rotate(-90 116.7 78.6)">2</text>
<text x="119.3" y="78.6" transform="rotate(-90 119.3 78.6)">2</text>
<text x="121.8" y="78.6" transform="rotate(-90 121.8 78.6)">2</text>
<text x="124.4" y="78.6" transform="rotate(-90 124.4 78.6)">2</text>
<text x="177.8" y="82.8">DGND</text>
<text x="243.7" y="81.1" transform="rotate(-90 243.7 81.1)">2</text>
<text x="241.2" y="85.3">DGND</text>
<text x="63.5" y="91.4">3,11</text>
<text x="63.5" y="94">3,11</text>
<text x="73.6" y="91.7">MMC1_DAT0</text>
<text x="73.6" y="94.2">MMC1_DAT1</text>
<text x="273.8" y="90.1" transform="rotate(-90 273.8 90.1)">2</text>
<text x="284.3" y="90.1" transform="rotate(-90 284.3 90.1)">1</text>
<text x="299.6" y="90.1" transform="rotate(-90 299.6 90.1)">1</text>
<text x="314.8" y="90.1" transform="rotate(-90 314.8 90.1)">1</text>
<text x="330.1" y="90.1" transform="rotate(-90 330.1 90.1)">1</text>
<text x="63.5" y="96.5">3,11</text>
<text x="63.5" y="99">3,11</text>
<text x="63.5" y="101.6">3,11</text>
<text x="73.6" y="96.7">MMC1_DAT2</text>
<text x="73.6" y="99.3">MMC1_DAT3</text>
<text x="73.6" y="101.8">MMC1_DAT4</text>
<text x="273.8" y="96.3" transform="rotate(-90 273.8 96.3)">1</text>
<text x="284.3" y="96.3" transform="rotate(-90 284.3 96.3)">2</text>
<text x="299.6" y="96.3" transform="rotate(-90 299.6 96.3)">2</text>
<text x="314.8" y="96.3" transform="rotate(-90 314.8 96.3)">2</text>
<text x="330.1" y="96.3" transform="rotate(-90 330.1 96.3)">2</text>
<text x="63.5" y="104.1">3,11</text>
<text x="63.5" y="106.7">3,11</text>
<text x="73.6" y="104.4">MMC1_DAT5</text>
<text x="73.6" y="106.9">MMC1_DAT6</text>
<text x="63.5" y="109.2">3,11</text>
<text x="63.5" y="111.7">3,11</text>
<text x="73.6" y="109.4">MMC1_DAT7</text>
<text x="73.6" y="112">MMC1_CMD</text>
<text x="269.2" y="108.2">DGND</text>
<text x="63.5" y="114.3">3,11</text>
<text x="66" y="116.8">3</text>
<text x="73.6" y="114.5">MMC1_CLK</text>
<text x="74.2" y="117.1">eMMC_RSTn</text>
</g>
<g font-size="1.6" fill="#1741a1">
<text x="98.7" y="68.5" transform="rotate(-90 98.7 68.5)">10K</text>
<text x="101.2" y="68.5" transform="rotate(-90 101.2 68.5)">10K</text>
<text x="103.8" y="68.5" transform="rotate(-90 103.8 68.5)">10K</text>
<text x="106.3" y="68.5" transform="rotate(-90 106.3 68.5)">10K</text>
<text x="108.8" y="68.5" transform="rotate(-90 108.8 68.5)">10K</text>
<text x="111.4" y="68.5" transform="rotate(-90 111.4 68.5)">10K</text>
<text x="113.9" y="68.5" transform="rotate(-90 113.9 68.5)">10K</text>
<text x="116.5" y="68.5" transform="rotate(-90 116.5 68.5)">10K</text>
<text x="119" y="68.5" transform="rotate(-90 119 68.5)">10K</text>
<text x="121.5" y="68.5" transform="rotate(-90 121.5 68.5)">10K</text>
<text x="124.1" y="68.5" transform="rotate(-90 124.1 68.5)">10K</text>
<text x="245.1" y="75.6">C125</text>
<text x="98.7" y="81" transform="rotate(-90 98.7 81)">R101</text>
<text x="101.2" y="81" transform="rotate(-90 101.2 81)">R102</text>
<text x="103.8" y="81" transform="rotate(-90 103.8 81)">R103</text>
<text x="106.3" y="81" transform="rotate(-90 106.3 81)">R104</text>
<text x="108.8" y="81" transform="rotate(-90 108.8 81)">R105</text>
<text x="111.4" y="81" transform="rotate(-90 111.4 81)">R106</text>
<text x="113.9" y="81" transform="rotate(-90 113.9 81)">R107</text>
<text x="116.5" y="81" transform="rotate(-90 116.5 81)">R108</text>
<text x="119" y="81" transform="rotate(-90 119 81)">R109</text>
<text x="121.5" y="81" transform="rotate(-90 121.5 81)">R110</text>
<text x="124.1" y="81" transform="rotate(-90 124.1 81)">R111</text>
<text x="245.1" y="80.7">2.2UF</text>
<text x="144" y="87.1">U13</text>
<text x="154.8" y="87.5" transform="rotate(-90 154.8 87.5)">J10</text>
<text x="157.4" y="87.5" transform="rotate(-90 157.4 87.5)">K9</text>
<text x="159.9" y="87.5" transform="rotate(-90 159.9 87.5)">F5</text>
<text x="162.5" y="87.5" transform="rotate(-90 162.5 87.5)">E6</text>
<text x="165" y="87.5" transform="rotate(-90 165 87.5)">P3</text>
<text x="167.5" y="87.5" transform="rotate(-90 167.5 87.5)">P5</text>
<text x="170.1" y="87.5" transform="rotate(-90 170.1 87.5)">N4</text>
<text x="172.6" y="87.5" transform="rotate(-90 172.6 87.5)">C6</text>
<text x="175.2" y="87.5" transform="rotate(-90 175.2 87.5)">M4</text>
<text x="187.9" y="87.5" transform="rotate(-90 187.9 87.5)">N2</text>
<text x="190.4" y="87.5" transform="rotate(-90 190.4 87.5)">P6</text>
<text x="192.9" y="87.5" transform="rotate(-90 192.9 87.5)">P4</text>
<text x="195.5" y="87.5" transform="rotate(-90 195.5 87.5)">C4</text>
<text x="198" y="87.5" transform="rotate(-90 198 87.5)">G5</text>
<text x="200.6" y="87.5" transform="rotate(-90 200.6 87.5)">E7</text>
<text x="203.1" y="87.5" transform="rotate(-90 203.1 87.5)">H10</text>
<text x="205.6" y="87.5" transform="rotate(-90 205.6 87.5)">K8</text>
<text x="208.2" y="87.5" transform="rotate(-90 208.2 87.5)">N5</text>
<text x="218.3" y="87.5" transform="rotate(-90 218.3 87.5)">C2</text>
<text x="141" y="93.7">A4</text>
<text x="141" y="91.2">A3</text>
<text x="229.8" y="93.7">E2</text>
<text x="229.8" y="91.2">E1</text>
<text x="271.7" y="96">10UF</text>
<text x="271.7" y="90.6">C126</text>
<text x="284.4" y="95.5">0.1UF</text>
<text x="284.4" y="90.6">C127</text>
<text x="299.7" y="95.5">0.1UF</text>
<text x="299.7" y="90.6">C128</text>
<text x="314.9" y="95.5">0.1UF</text>
<text x="314.9" y="90.6">C129</text>
<text x="330.1" y="95.5">0.1UF</text>
<text x="330.1" y="90.6">C130</text>
<text x="141" y="98.8">B2</text>
<text x="141" y="96.3">A5</text>
<text x="141" y="101.3">B3</text>
<text x="229.8" y="101.3">A6</text>
<text x="229.8" y="98.8">A2</text>
<text x="229.8" y="96.3">E3</text>
<text x="141" y="106.4">B5</text>
<text x="141" y="103.9">B4</text>
<text x="229.8" y="106.4">A8</text>
<text x="229.8" y="103.9">A7</text>
<text x="140.7" y="111.5">M5</text>
<text x="141" y="109">B6</text>
<text x="229.8" y="111.5">E9</text>
<text x="229.8" y="109">E8</text>
<text x="140.7" y="114">M6</text>
<text x="141" y="116.6">K5</text>
<text x="229.8" y="116.6">A1</text>
<text x="229.8" y="119.1">E12</text>
<text x="229.8" y="114">E10</text>
<text x="140.9" y="124.2">N6</text>
<text x="141" y="121.7">K6</text>
<text x="229.8" y="124.2">E14</text>
<text x="229.8" y="121.7">E13</text>
<text x="140.9" y="129.3">N9</text>
<text x="140.9" y="131.8">N8</text>
<text x="141" y="126.7">E5</text>
<text x="229.8" y="131.8">F3</text>
<text x="229.8" y="129.3">F2</text>
<text x="229.8" y="126.7">F1</text>
<text x="140.2" y="136.9">J12</text>
<text x="140.9" y="134.3">N7</text>
<text x="229.8" y="136.9">B14</text>
<text x="229.8" y="134.3">A9</text>
<text x="139.9" y="139.4">P14</text>
<text x="140.9" y="142">N3</text>
<text x="229.8" y="139.4">C14</text>
<text x="229.8" y="142">C13</text>
<text x="139.5" y="149.6">M14</text>
<text x="139.9" y="144.5">P10</text>
<text x="140.9" y="147">N1</text>
<text x="229.8" y="144.5">C12</text>
<text x="229.8" y="147">C11</text>
<text x="229.8" y="149.6">F10</text>
<text x="139.5" y="152.1">M13</text>
<text x="139.5" y="154.7">M12</text>
<text x="229.8" y="152.1">C10</text>
<text x="229.8" y="154.7">F12</text>
<text x="139.5" y="159.7">M10</text>
<text x="139.5" y="157.2">M11</text>
<text x="229.8" y="159.7">F14</text>
<text x="229.8" y="157.2">F13</text>
<text x="140.7" y="162.3">M9</text>
<text x="140.7" y="164.8">M8</text>
<text x="140.7" y="167.4">M7</text>
<text x="229.8" y="164.8">C8</text>
<text x="229.8" y="167.4">C7</text>
<text x="229.8" y="162.3">C9</text>
<text x="139.9" y="169.9">P11</text>
<text x="139.9" y="172.4">P12</text>
<text x="229.8" y="172.4">C3</text>
<text x="229.8" y="169.9">C5</text>
<text x="139.9" y="175">P13</text>
<text x="140.7" y="177.5">M3</text>
<text x="229.8" y="177.5">D14</text>
<text x="229.8" y="175">C1</text>
<text x="140.1" y="185.1">L14</text>
<text x="140.7" y="180.1">M2</text>
<text x="140.7" y="182.6">M1</text>
<text x="229.8" y="180.1">D13</text>
<text x="229.8" y="182.6">D12</text>
<text x="229.8" y="185.1">D4</text>
<text x="140.1" y="190.2">L12</text>
<text x="140.1" y="187.7">L13</text>
<text x="229.8" y="187.7">D3</text>
<text x="229.8" y="190.2">G12</text>
<text x="139.9" y="197.8">A12</text>
<text x="139.9" y="195.3">A11</text>
<text x="139.9" y="192.8">A10</text>
<text x="229.8" y="197.8">H1</text>
<text x="229.8" y="195.3">G14</text>
<text x="229.8" y="192.8">G13</text>
<text x="139.9" y="202.9">A14</text>
<text x="139.9" y="200.4">A13</text>
<text x="229.8" y="202.9">H3</text>
<text x="229.8" y="200.4">H2</text>
<text x="141" y="205.5">B1</text>
<text x="141" y="208">B7</text>
<text x="229.8" y="208">H5</text>
<text x="229.8" y="205.5">D2</text>
<text x="140.8" y="210.5">G1</text>
<text x="141.2" y="213.1">L3</text>
<text x="141.2" y="215.6">L2</text>
<text x="229.8" y="213.1">B13</text>
<text x="229.8" y="215.6">B12</text>
<text x="229.8" y="210.5">D1</text>
<text x="139.9" y="220.7">K14</text>
<text x="141.2" y="218.1">L1</text>
<text x="229.8" y="220.7">B10</text>
<text x="229.8" y="218.1">B11</text>
<text x="139.9" y="223.2">K13</text>
<text x="139.9" y="225.8">K12</text>
<text x="229.8" y="223.2">B9</text>
<text x="229.8" y="225.8">H12</text>
<text x="152.3" y="237.5" transform="rotate(-90 152.3 237.5)">G2</text>
<text x="154.8" y="238.4" transform="rotate(-90 154.8 238.4)">K10</text>
<text x="157.4" y="237.5" transform="rotate(-90 157.4 237.5)">G3</text>
<text x="159.9" y="238.7" transform="rotate(-90 159.9 238.7)">G10</text>
<text x="162.5" y="237.3" transform="rotate(-90 162.5 237.3)">K7</text>
<text x="165" y="238.6" transform="rotate(-90 165 238.6)">N11</text>
<text x="167.5" y="238.6" transform="rotate(-90 167.5 238.6)">N10</text>
<text x="170.1" y="237.3" transform="rotate(-90 170.1 237.3)">B8</text>
<text x="172.6" y="237.3" transform="rotate(-90 172.6 237.3)">K3</text>
<text x="175.2" y="237.3" transform="rotate(-90 175.2 237.3)">K2</text>
<text x="177.7" y="237.3" transform="rotate(-90 177.7 237.3)">K1</text>
<text x="180.2" y="238.1" transform="rotate(-90 180.2 238.1)">J14</text>
<text x="182.8" y="238.1" transform="rotate(-90 182.8 238.1)">J13</text>
<text x="185.3" y="238.6" transform="rotate(-90 185.3 238.6)">N12</text>
<text x="187.9" y="238.6" transform="rotate(-90 187.9 238.6)">N13</text>
<text x="190.4" y="238.6" transform="rotate(-90 190.4 238.6)">N14</text>
<text x="192.9" y="237.3" transform="rotate(-90 192.9 237.3)">P1</text>
<text x="195.5" y="237.3" transform="rotate(-90 195.5 237.3)">P2</text>
<text x="198" y="237.3" transform="rotate(-90 198 237.3)">P7</text>
<text x="200.6" y="237.3" transform="rotate(-90 200.6 237.3)">P9</text>
<text x="203.1" y="237.3" transform="rotate(-90 203.1 237.3)">P8</text>
<text x="205.6" y="237" transform="rotate(-90 205.6 237)">J5</text>
<text x="208.2" y="237" transform="rotate(-90 208.2 237)">J3</text>
<text x="210.7" y="237" transform="rotate(-90 210.7 237)">J2</text>
<text x="213.3" y="237" transform="rotate(-90 213.3 237)">J1</text>
<text x="215.8" y="238.6" transform="rotate(-90 215.8 238.6)">H14</text>
<text x="218.3" y="238.6" transform="rotate(-90 218.3 238.6)">H13</text>
</g>
<g font-size="1.6">
<text x="146" y="92.3">DAT0</text>
<text x="146" y="94.8">DAT1</text>
<text x="155.8" y="95.5" transform="rotate(-90 155.8 95.5)">VCC0</text>
<text x="158.3" y="95.5" transform="rotate(-90 158.3 95.5)">VCC1</text>
<text x="160.9" y="95.5" transform="rotate(-90 160.9 95.5)">VCC2</text>
<text x="163.4" y="95.5" transform="rotate(-90 163.4 95.5)">VCC3</text>
<text x="199" y="95.3" transform="rotate(-90 199 95.3)">VSS1</text>
<text x="201.5" y="95.3" transform="rotate(-90 201.5 95.3)">VSS2</text>
<text x="204.1" y="95.3" transform="rotate(-90 204.1 95.3)">VSS3</text>
<text x="206.6" y="95.3" transform="rotate(-90 206.6 95.3)">VSS4</text>
<text x="209.1" y="95.3" transform="rotate(-90 209.1 95.3)">VSS5</text>
<text x="219.3" y="94.9" transform="rotate(-90 219.3 94.9)">VCCI</text>
<text x="223.2" y="92.3">NC1</text>
<text x="223.2" y="94.8">NC2</text>
<text x="146" y="97.3">DAT2</text>
<text x="146" y="99.9">DAT3</text>
<text x="166" y="97.1" transform="rotate(-90 166 97.1)">VCCQ1</text>
<text x="168.5" y="97.1" transform="rotate(-90 168.5 97.1)">VCCQ2</text>
<text x="171" y="97.1" transform="rotate(-90 171 97.1)">VCCQ3</text>
<text x="173.6" y="97.1" transform="rotate(-90 173.6 97.1)">VCCQ4</text>
<text x="176.1" y="97.1" transform="rotate(-90 176.1 97.1)">VCCQ5</text>
<text x="188.8" y="96.8" transform="rotate(-90 188.8 96.8)">VSSQ1</text>
<text x="191.4" y="96.8" transform="rotate(-90 191.4 96.8)">VSSQ2</text>
<text x="193.9" y="96.8" transform="rotate(-90 193.9 96.8)">VSSQ3</text>
<text x="196.4" y="96.8" transform="rotate(-90 196.4 96.8)">VSSQ4</text>
<text x="223.2" y="99.9">NC4</text>
<text x="223.2" y="97.3">NC3</text>
<text x="146" y="102.4">DAT4</text>
<text x="146" y="104.9">DAT5</text>
<text x="146" y="107.5">DAT6</text>
<text x="223.2" y="102.4">NC5</text>
<text x="223.2" y="104.9">NC6</text>
<text x="223.2" y="107.5">NC7</text>
<text x="146" y="110">DAT7</text>
<text x="146" y="112.6">CMD</text>
<text x="223.2" y="112.6">NC9</text>
<text x="223.2" y="110">NC8</text>
<text x="146" y="115.1">CLK</text>
<text x="146" y="117.6">RST</text>
<text x="222.1" y="117.6">NC11</text>
<text x="222.1" y="115.1">NC10</text>
<text x="146" y="122.7">NC123</text>
<text x="146" y="125.3">NC122</text>
<text x="222.1" y="125.3">NC14</text>
<text x="222.1" y="120.2">NC12</text>
<text x="222.1" y="122.7">NC13</text>
<text x="146" y="130.3">NC120</text>
<text x="146" y="127.8">NC121</text>
<text x="222.1" y="127.8">NC15</text>
<text x="222.1" y="130.3">NC16</text>
<text x="146" y="138">NC117</text>
<text x="146" y="135.4">NC118</text>
<text x="146" y="132.9">NC119</text>
<text x="222.1" y="135.4">NC18</text>
<text x="222.1" y="138">NC19</text>
<text x="222.1" y="132.9">NC17</text>
<text x="146" y="143">NC115</text>
<text x="146" y="140.5">NC116</text>
<text x="222.1" y="143">NC21</text>
<text x="222.1" y="140.5">NC20</text>
<text x="146" y="148.1">NC113</text>
<text x="146" y="145.6">NC114</text>
<text x="222.1" y="148.1">NC23</text>
<text x="222.1" y="145.6">NC22</text>
<text x="146" y="150.7">NC112</text>
<text x="146" y="155.7">NC110</text>
<text x="146" y="153.2">NC111</text>
<text x="222.1" y="153.2">NC25</text>
<text x="222.1" y="150.7">NC24</text>
<text x="222.1" y="155.7">NC26</text>
<text x="146" y="160.8">NC108</text>
<text x="146" y="158.3">NC109</text>
<text x="222.1" y="160.8">NC28</text>
<text x="222.1" y="158.3">NC27</text>
<text x="146" y="165.9">NC106</text>
<text x="146" y="163.4">NC107</text>
<text x="222.1" y="163.4">NC29</text>
<text x="222.1" y="165.9">NC30</text>
<text x="146" y="171">NC104</text>
<text x="146" y="168.4">NC105</text>
<text x="146" y="173.5">NC103</text>
<text x="222.1" y="171">NC32</text>
<text x="222.1" y="173.5">NC33</text>
<text x="222.1" y="168.4">NC31</text>
<text x="146" y="178.6">NC101</text>
<text x="146" y="176.1">NC102</text>
<text x="222.1" y="176.1">NC34</text>
<text x="222.1" y="178.6">NC35</text>
<text x="146" y="181.1">NC100</text>
<text x="146" y="183.7">NC99</text>
<text x="222.1" y="183.7">NC37</text>
<text x="222.1" y="181.1">NC36</text>
<text x="146" y="191.3">NC96</text>
<text x="146" y="188.7">NC97</text>
<text x="146" y="186.2">NC98</text>
<text x="222.1" y="188.7">NC39</text>
<text x="222.1" y="186.2">NC38</text>
<text x="222.1" y="191.3">NC40</text>
<text x="146" y="193.8">NC95</text>
<text x="146" y="196.4">NC94</text>
<text x="222.1" y="193.8">NC41</text>
<text x="222.1" y="196.4">NC42</text>
<text x="146" y="201.4">NC92</text>
<text x="146" y="198.9">NC93</text>
<text x="146" y="204">NC91</text>
<text x="222.1" y="198.9">NC43</text>
<text x="222.1" y="201.4">NC44</text>
<text x="222.1" y="204">NC45</text>
<text x="146" y="209.1">NC89</text>
<text x="146" y="206.5">NC90</text>
<text x="222.1" y="209.1">NC47</text>
<text x="222.1" y="206.5">NC46</text>
<text x="146" y="211.6">NC88</text>
<text x="146" y="214.1">NC87</text>
<text x="222.1" y="214.1">NC49</text>
<text x="222.1" y="211.6">NC48</text>
<text x="146" y="221.8">NC84</text>
<text x="146" y="219.2">NC85</text>
<text x="146" y="216.7">NC86</text>
<text x="222.1" y="219.2">NC51</text>
<text x="222.1" y="221.8">NC52</text>
<text x="222.1" y="216.7">NC50</text>
<text x="146" y="226.8">NC82</text>
<text x="146" y="224.3">NC83</text>
<text x="222.1" y="224.3">NC53</text>
<text x="222.1" y="226.8">NC54</text>
<text x="153.3" y="232.3" transform="rotate(-90 153.3 232.3)">NC81</text>
<text x="155.8" y="232.3" transform="rotate(-90 155.8 232.3)">NC80</text>
<text x="158.3" y="232.3" transform="rotate(-90 158.3 232.3)">NC79</text>
<text x="160.9" y="232.3" transform="rotate(-90 160.9 232.3)">NC78</text>
<text x="163.4" y="232.3" transform="rotate(-90 163.4 232.3)">NC77</text>
<text x="166" y="232.3" transform="rotate(-90 166 232.3)">NC76</text>
<text x="168.5" y="232.3" transform="rotate(-90 168.5 232.3)">NC75</text>
<text x="171" y="232.3" transform="rotate(-90 171 232.3)">NC74</text>
<text x="173.6" y="232.3" transform="rotate(-90 173.6 232.3)">NC73</text>
<text x="176.1" y="232.3" transform="rotate(-90 176.1 232.3)">NC72</text>
<text x="178.7" y="232.3" transform="rotate(-90 178.7 232.3)">NC71</text>
<text x="181.2" y="232.3" transform="rotate(-90 181.2 232.3)">NC70</text>
<text x="183.7" y="232.3" transform="rotate(-90 183.7 232.3)">NC69</text>
<text x="186.3" y="232.3" transform="rotate(-90 186.3 232.3)">NC68</text>
<text x="188.8" y="232.3" transform="rotate(-90 188.8 232.3)">NC67</text>
<text x="191.4" y="232.3" transform="rotate(-90 191.4 232.3)">NC66</text>
<text x="193.9" y="232.3" transform="rotate(-90 193.9 232.3)">NC65</text>
<text x="196.4" y="232.3" transform="rotate(-90 196.4 232.3)">NC64</text>
<text x="199" y="232.3" transform="rotate(-90 199 232.3)">NC63</text>
<text x="201.5" y="232.3" transform="rotate(-90 201.5 232.3)">NC62</text>
<text x="204.1" y="232.3" transform="rotate(-90 204.1 232.3)">NC61</text>
<text x="206.6" y="232.3" transform="rotate(-90 206.6 232.3)">NC60</text>
<text x="209.1" y="232.3" transform="rotate(-90 209.1 232.3)">NC59</text>
<text x="211.7" y="232.3" transform="rotate(-90 211.7 232.3)">NC58</text>
<text x="214.2" y="232.3" transform="rotate(-90 214.2 232.3)">NC57</text>
<text x="216.8" y="232.3" transform="rotate(-90 216.8 232.3)">NC56</text>
<text x="219.3" y="232.3" transform="rotate(-90 219.3 232.3)">NC55</text>
</g>
<g font-size="1.5">
<text x="254.9" y="258">TITLE</text>
<text x="254.9" y="275.8">SIZE</text>
<text x="265.1" y="275.8">DWG NO</text>
<text x="404.8" y="275.8">REV</text>
<text x="254.9" y="286">DRAWN BY</text>
<text x="300.7" y="286">SHEET</text>
<text x="317.2" y="286">of</text>
</g>
</svg>
